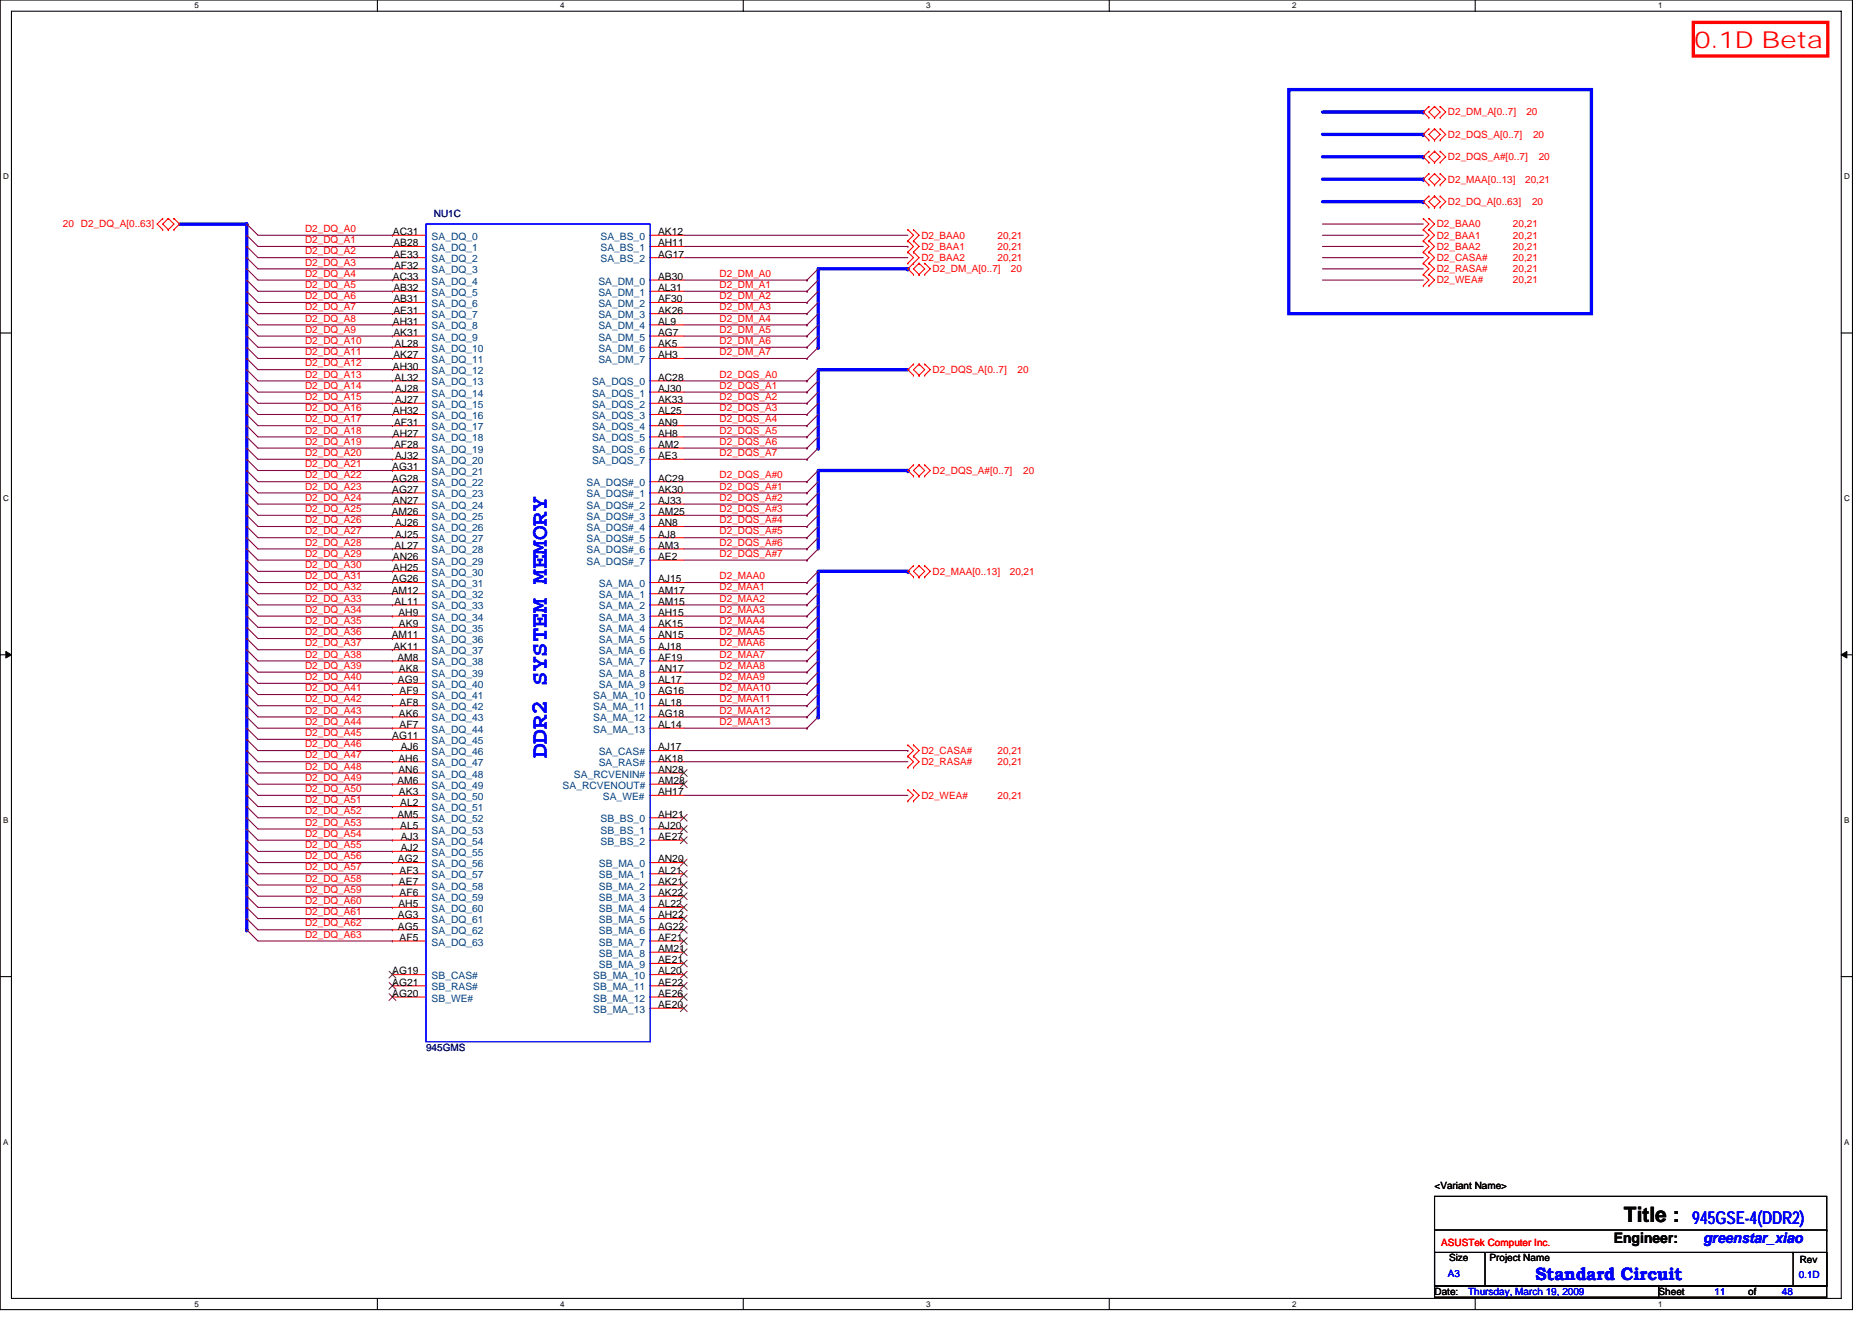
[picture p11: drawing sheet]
<svg xmlns="http://www.w3.org/2000/svg" width="297mm" height="210mm" viewBox="0 0 297 210" stroke-linecap="round" stroke-linejoin="round" font-family="sans-serif">
<path d="M0 0h293.9v207.9h-293.9zM1.8 1.8h290.4v204.3h-290.4z" fill="none" stroke="#000" stroke-width=".17"/>
<g fill="#fff">
<path d="M30.8 .2h.7v1.4h-.7z"/>
<path d="M30.8 206.3h.7v1.4h-.7z"/>
</g>
<path d="M59.9 0v1.8M59.9 206.1v1.8" fill="none" stroke="#000" stroke-width=".17"/>
<g fill="#fff">
<path d="M88.9 .2h.7v1.4h-.7z"/>
<path d="M88.9 206.3h.7v1.4h-.7z"/>
</g>
<path d="M117.9 0v1.8M117.9 206.1v1.8" fill="none" stroke="#000" stroke-width=".17"/>
<g fill="#fff">
<path d="M147 .2h.7v1.4h-.7z"/>
<path d="M147 206.3h.7v1.4h-.7z"/>
</g>
<path d="M176 0v1.8M176 206.1v1.8" fill="none" stroke="#000" stroke-width=".17"/>
<g fill="#fff">
<path d="M205 .2h.7v1.4h-.7z"/>
<path d="M205 206.3h.7v1.4h-.7z"/>
</g>
<path d="M234.1 0v1.8M234.1 206.1v1.8" fill="none" stroke="#000" stroke-width=".17"/>
<g fill="#fff">
<path d="M263.1 .2h.7v1.4h-.7z"/>
<path d="M263.1 206.3h.7v1.4h-.7z"/>
<path d="M.5 27.3h.9v1.4h-.9z"/>
<path d="M292.6 27.3h.9v1.4h-.9z"/>
<path d="M.5 78.4h.9v1.4h-.9z"/>
<path d="M292.6 78.4h.9v1.4h-.9z"/>
</g>
<path d="M0 52.9h1.8M292.2 52.9h1.7" fill="none" stroke="#000" stroke-width=".17"/>
<g fill="#fff">
<path d="M.5 129.5h.8v1.4h-.8z"/>
<path d="M292.6 129.5h.9v1.4h-.9z"/>
</g>
<path d="M0 103.9h1.8M292.2 103.9h1.7" fill="none" stroke="#000" stroke-width=".17"/>
<path d="M.9 103.4l.9 .5-.9 .5zM292.2 103.9l.8-.5v1z" fill="#000" stroke="#000" stroke-width=".16"/>
<g fill="#fff">
<path d="M.5 180.5h.8v1.4h-.8z"/>
<path d="M292.6 180.5h.9v1.4h-.9z"/>
</g>
<path d="M0 155h1.8M292.2 155h1.7M227.6 189.9h62.3v14.2h-62.3zM227.6 198.8h8v5.3h-8zM227.6 195.2h62.3M235.8 198.8h48.7M284.5 198.8h5.4v5.3h-5.4zM284.5 198.8h.1M289.9 195.2h.1M227.6 204.1h35.6v1.8h-35.6zM263.2 204.1h26.7v1.8h-26.7z" fill="none" stroke="#000" stroke-width=".17"/>
<g fill="none" stroke="#800040" stroke-width=".17">
<path d="M39.2 37.3h.1M39.2 39.1h.1M39.2 35.6h.1M39.2 37.3l1.7 1.8h21.4M39.2 39.1l1.7 1.8h21.4M39.2 35.6l1.7 1.7h21.4M62.3 37.3h.1M62.3 39.1h.1M108.5 37.3h35.6M108.5 39.1h35.6M144.1 39.1h.1M209.8 35.6h16"/>
<path d="M209.8 39.1h16M209.8 37.3h16M39.2 46.2h.1M39.2 53.3h.1M39.2 58.7h.1M39.2 56.9h.1M39.2 51.6h.1M39.2 48h.1M39.2 42.7h.1M39.2 55.1h.1M39.2 49.8h.1M39.2 40.9h.1"/>
<path d="M39.2 44.4h.1M39.2 51.6l1.7 1.7h21.4M39.2 44.4l1.7 1.8h21.4M39.2 46.2l1.7 1.8h21.4M39.2 58.7l1.7 1.8h21.4M39.2 42.7l1.7 1.7h21.4M39.2 40.9l1.7 1.8h21.4M39.2 53.3l1.7 1.8h21.4M39.2 55.1l1.7 1.8h21.4M39.2 56.9l1.7 1.8h21.4M39.2 48l1.7 1.8h21.4M39.2 49.8l1.7 1.8h21.4"/>
<path d="M62.3 53.3h.1M62.3 46.2h.1M62.3 40.9h.1M62.3 42.7h.1M62.3 56.9h.1M62.3 58.7h.1M62.3 44.4h.1M62.3 55.1h.1M62.3 49.8h.1M62.3 51.6h.1M62.3 48h.1M108.5 40.9h35.6"/>
<path d="M108.5 53.3h19.6M108.5 46.2h19.6M108.5 48h19.6M108.5 44.4h19.6M108.5 55.1h19.6M108.5 56.9h19.6M108.5 49.8h19.6M108.5 51.6h19.6M128.1 48h.1M128.1 44.4h.1M128.1 55.1h.1M128.1 53.3h.1"/>
<path d="M128.1 49.8h.1M128.1 46.2h.1M128.1 56.9h.1M128.1 51.6h.1M129.8 58.7l-1.7 1.8M129.8 55.1l-1.7 1.8M129.8 51.6l-1.7 1.7M129.8 46.2l-1.7 1.8M129.8 42.7l-1.7 1.7M129.8 49.8l-1.7 1.8M129.8 53.3l-1.7 1.8M129.8 44.4l-1.7 1.8"/>
<path d="M129.8 48l-1.7 1.8M209.8 40.9h16M209.8 42.7h16M209.8 44.4h16M39.2 65.8h.1M39.2 60.5h.1M39.2 62.2h.1M39.2 76.5h.1M39.2 69.3h.1M39.2 72.9h.1M39.2 71.1h.1M39.2 78.2h.1"/>
<path d="M39.2 67.6h.1M39.2 64h.1M39.2 74.7h.1M39.2 76.5l1.7 1.7h21.4M39.2 65.8l1.7 1.8h21.4M39.2 60.5l1.7 1.7h21.4M39.2 62.2l1.7 1.8h21.4M39.2 74.7l1.7 1.8h21.4M39.2 64l1.7 1.8h21.4M39.2 69.3l1.7 1.8h21.4M39.2 78.2l1.7 1.8h21.4M39.2 71.1l1.7 1.8h21.4"/>
<path d="M39.2 67.6l1.7 1.7h21.4M39.2 72.9l1.7 1.8h21.4M62.3 60.5h.1M62.3 64h.1M62.3 78.2h.1M62.3 76.5h.1M62.3 72.9h.1M62.3 65.8h.1M62.3 69.3h.1M62.3 67.6h.1M62.3 74.7h.1M62.3 62.2h.1"/>
<path d="M62.3 71.1h.1M108.5 78.2h19.6M108.5 67.6h19.6M108.5 62.2h19.6M108.5 60.5h19.6M108.5 64h19.6M108.5 76.5h19.6M108.5 65.8h19.6M108.5 71.1h19.6M108.5 72.9h19.6M108.5 69.3h19.6M128.1 78.2h.1"/>
<path d="M128.1 67.6h.1M128.1 62.2h.1M128.1 64h.1M128.1 76.5h.1M128.1 65.8h.1M128.1 71.1h.1M128.1 60.5h.1M128.1 72.9h.1M128.1 69.3h.1M129.8 62.2l-1.7 1.8M129.8 67.6l-1.7 1.7M129.8 78.2l-1.7 1.8"/>
<path d="M129.8 76.5l-1.7 1.7M129.8 74.7l-1.7 1.8M129.8 71.1l-1.7 1.8M129.8 65.8l-1.7 1.8M129.8 64l-1.7 1.8M129.8 60.5l-1.7 1.7M129.8 69.3l-1.7 1.8M39.2 85.3h.1M39.2 88.9h.1M39.2 92.5h.1M39.2 81.8h.1M39.2 99.6h.1"/>
<path d="M39.2 90.7h.1M39.2 96h.1M39.2 80h.1M39.2 87.1h.1M39.2 94.2h.1M39.2 83.6h.1M39.2 97.8h.1M39.2 85.3l1.7 1.8h21.4M39.2 83.6l1.7 1.7h21.4M39.2 90.7l1.7 1.8h21.4M39.2 99.6l1.7 1.7h21.4M39.2 81.8l1.7 1.8h21.4"/>
<path d="M39.2 80l1.7 1.8h21.4M39.2 87.1l1.7 1.8h21.4M39.2 97.8l1.7 1.8h21.4M39.2 94.2l1.7 1.8h21.4M39.2 88.9l1.7 1.8h21.4M39.2 96l1.7 1.8h21.4M39.2 92.5l1.7 1.7h21.4M62.3 87.1h.1M62.3 83.6h.1M62.3 88.9h.1M62.3 99.6h.1M62.3 96h.1"/>
<path d="M62.3 90.7h.1M62.3 80h.1M62.3 92.5h.1M62.3 85.3h.1M62.3 94.2h.1M62.3 97.8h.1M62.3 81.8h.1M108.5 87.1h19.6M108.5 85.3h19.6M108.5 92.5h19.6M108.5 83.6h19.6M108.5 81.8h19.6"/>
<path d="M108.5 88.9h19.6M108.5 99.6h19.6M108.5 96h19.6M108.5 80h19.6M108.5 97.8h19.6M108.5 94.2h19.6M128.1 85.3h.1M128.1 87.1h.1M128.1 92.5h.1M128.1 81.8h.1M128.1 88.9h.1M128.1 96h.1"/>
<path d="M128.1 99.6h.1M128.1 83.6h.1M128.1 97.8h.1M128.1 94.2h.1M128.1 80h.1M129.8 90.7l-1.7 1.8M129.8 96l-1.7 1.8M129.8 85.3l-1.7 1.8M129.8 97.8l-1.7 1.8M129.8 87.1l-1.7 1.8M129.8 83.6l-1.7 1.7M129.8 92.5l-1.7 1.7"/>
<path d="M129.8 99.6l-1.7 1.7M129.8 80l-1.7 1.8M129.8 94.2l-1.7 1.8M129.8 81.8l-1.7 1.8M39.2 119.1h.1M39.2 106.7h.1M39.2 115.6h.1M39.2 113.8h.1M39.2 117.3h.1M39.2 103.1h.1M39.2 110.2h.1M39.2 108.5h.1"/>
<path d="M39.2 101.3h.1M39.2 104.9h.1M39.2 112h.1M39.2 113.8l1.7 1.8h21.4M39.2 103.1l1.7 1.8h21.4M39.2 106.7l1.7 1.8h21.4M39.2 115.6l1.7 1.7h21.4M39.2 112l1.7 1.8h21.4M39.2 108.5l1.7 1.7h21.4M39.2 110.2l1.7 1.8h21.4M39.2 104.9l1.7 1.8h21.4M39.2 101.3l1.7 1.8h21.4"/>
<path d="M39.2 119.1l1.7 1.8h21.4M39.2 117.3l1.7 1.8h21.4M62.3 115.6h.1M62.3 108.5h.1M62.3 117.3h.1M62.3 110.2h.1M62.3 112h.1M62.3 106.7h.1M62.3 119.1h.1M62.3 113.8h.1M62.3 103.1h.1M62.3 104.9h.1"/>
<path d="M62.3 101.3h.1M108.5 115.6h19.6M108.5 104.9h19.6M108.5 101.3h19.6M108.5 108.5h19.6M108.5 113.8h19.6M108.5 110.2h19.6M108.5 112h19.6M108.5 106.7h19.6M108.5 103.1h19.6M108.5 119.1h35.6M128.1 115.6h.1"/>
<path d="M128.1 104.9h.1M128.1 101.3h.1M128.1 113.8h.1M128.1 108.5h.1M128.1 112h.1M128.1 103.1h.1M128.1 110.2h.1M128.1 106.7h.1M129.8 106.7l-1.7 1.8M129.8 110.2l-1.7 1.8M129.8 113.8l-1.7 1.8M129.8 108.5l-1.7 1.7"/>
<path d="M129.8 104.9l-1.7 1.8M129.8 112l-1.7 1.8M129.8 101.3l-1.7 1.8M129.8 103.1l-1.7 1.8M144.1 119.1h.1M39.2 128h.1M39.2 135.1h.1M39.2 124.5h.1M39.2 133.3h.1M39.2 120.9h.1M39.2 129.8h.1M39.2 122.7h.1"/>
<path d="M39.2 136.9h.1M39.2 126.2h.1M39.2 131.6h.1M39.2 138.7h.1M39.2 129.8l1.7 1.8h21.4M39.2 133.3l1.7 1.8h21.4M39.2 126.2l1.7 1.8h21.4M39.2 122.7l1.7 1.8h21.4M39.2 120.9l1.7 1.8h21.4M39.2 131.6l1.7 1.7h21.4M39.2 135.1l1.7 1.8h21.4M39.2 136.9l1.7 1.8h21.4"/>
<path d="M39.2 124.5l1.7 1.7h21.4M39.2 128l1.7 1.8h21.4M39.2 138.7l1.7 1.8h21.4M62.3 131.6h.1M62.3 135.1h.1M62.3 128h.1M62.3 124.5h.1M62.3 122.7h.1M62.3 133.3h.1M62.3 136.9h.1M62.3 138.7h.1M62.3 120.9h.1"/>
<path d="M62.3 126.2h.1M62.3 129.8h.1M108.5 120.9h35.6M108.5 126.2h35.6M39.2 147.6h.1M39.2 144h.1M39.2 142.2h.1M39.2 145.8h.1M39.2 140.5h.1M39.2 145.8l1.7 1.8h21.4M39.2 142.2l1.7 1.8h21.4M39.2 140.5l1.7 1.7h21.4"/>
<path d="M39.2 147.6l1.7 1.8h21.4M39.2 144l1.7 1.8h21.4M62.3 147.6h.1M62.3 144h.1M62.3 142.2h.1M62.3 149.4h.1M62.3 140.5h.1M62.3 145.8h.1"/>
</g>
<g fill="none" stroke="#00f" stroke-width=".53">
<path d="M204.5 14.2h48v35.6h-48zM209.8 17.8h16M225.8 17.8h.1M28.5 35.6h10.7M39.2 35.6h.1M39.2 35.6v112M209.8 28.4h16M209.8 21.3h16M209.8 32h16M209.8 24.9h16M225.8 28.4h.1M225.8 21.3h.1"/>
<path d="M225.8 32h.1M225.8 24.9h.1M129.8 55.1h.1M144.1 42.7h.1M144.1 58.7h-14.3v12.4M144.1 42.7h-14.3v12.4M129.8 71.1h.1M144.1 74.7h.1M144.1 74.7h-14.3v12.4M144.1 90.7h.1M144.1 90.7h-14.3v23.1M129.8 113.8h.1"/>
<path d="M39.2 147.6h.1"/>
</g>
<g fill="none" stroke="#f00" stroke-width=".17">
<path d="M226.7 16.9h.1M226.7 18.7h.1M226.7 16.9l-.9 .9 .9 .9M227.6 18.7h.1M227.6 16.9h.1M227.6 16.9l-.9 .9 .9 .9M227.6 16.9l.9 .9-.9 .9M228.5 18.7h.1M228.5 16.9h.1M228.5 16.9l.9 .9-.9 .9M25.8 36.4h.1M25.8 34.7h.1"/>
<path d="M25.8 34.7l-.9 .9 .9 .8M26.7 36.4h.1M26.7 34.7h.1M26.7 34.7l.9 .9-.9 .8M26.7 34.7l-.9 .9 .9 .8M27.6 34.7h.1M27.6 36.4h.1M27.6 34.7l.9 .9-.9 .8M62.3 37.3h5.3M62.3 39.1h5.3M103.2 37.3h5.3M103.2 39.1h5.3"/>
<path d="M144.1 36.4h.1M144.1 38.2h.1M144.1 36.4l.8 .9-.8 .9M144.1 38.2l.8 .9-.8 .9M144.9 36.4h.1M144.9 38.2h.1M144.9 36.4l.9 .9-.9 .9M144.9 38.2l.9 .9-.9 .9M225.8 34.7h.1M225.8 36.4h.1M225.8 38.2h.1M225.8 34.7l.9 .9-.9 .8"/>
<path d="M225.8 36.4l.9 .9-.9 .9M225.8 38.2l.9 .9-.9 .9M226.7 24h.1M226.7 25.8h.1M226.7 20.4h.1M226.7 22.2h.1M226.7 31.1h.1M226.7 32.9h.1M226.7 27.6h.1M226.7 29.3h.1M226.7 34.7h.1M226.7 36.4h.1"/>
<path d="M226.7 38.2h.1M226.7 20.4l-.9 .9 .9 .9M226.7 24l-.9 .9 .9 .9M226.7 27.6l-.9 .8 .9 .9M226.7 31.1l-.9 .9 .9 .9M226.7 34.7l.9 .9-.9 .8M226.7 36.4l.9 .9-.9 .9M226.7 38.2l.9 .9-.9 .9M227.6 25.8h.1M227.6 24h.1M227.6 22.2h.1M227.6 20.4h.1"/>
<path d="M227.6 32.9h.1M227.6 31.1h.1M227.6 29.3h.1M227.6 27.6h.1M227.6 24l-.9 .9 .9 .9M227.6 24l.9 .9-.9 .9M227.6 20.4l-.9 .9 .9 .9M227.6 20.4l.9 .9-.9 .9M227.6 31.1l-.9 .9 .9 .9M227.6 31.1l.9 .9-.9 .9M227.6 27.6l-.9 .8 .9 .9M227.6 27.6l.9 .8-.9 .9"/>
<path d="M228.5 25.8h.1M228.5 24h.1M228.5 22.2h.1M228.5 20.4h.1M228.5 32.9h.1M228.5 31.1h.1M228.5 29.3h.1M228.5 27.6h.1M228.5 20.4l.9 .9-.9 .9M228.5 27.6l.9 .8-.9 .9M228.5 24l.9 .9-.9 .9M228.5 31.1l.9 .9-.9 .9"/>
<path d="M62.3 40.9h5.3M62.3 42.7h5.3M62.3 44.4h5.3M62.3 46.2h5.3M62.3 48h5.3M62.3 49.8h5.3M62.3 51.6h5.3M62.3 53.3h5.3M62.3 55.1h5.3M62.3 56.9h5.3M62.3 58.7h5.3M103.2 40.9h5.3"/>
<path d="M103.2 44.4h5.3M103.2 46.2h5.3M103.2 48h5.3M103.2 49.8h5.3M103.2 51.6h5.3M103.2 53.3h5.3M103.2 55.1h5.3M103.2 56.9h5.3M144.1 40h.1M144.1 41.8h.1M144.1 40l.8 .9-.8 .9M144.9 57.8h.1"/>
<path d="M144.9 59.6h.1M144.9 41.8h.1M144.9 43.6h.1M144.9 40h.1M144.9 57.8l-.8 .9 .8 .9M144.9 40l.9 .9-1.7 1.8 .8 .9M145.8 59.6h.1M145.8 57.8h.1M145.8 43.6h.1M145.8 41.8h.1M145.8 57.8l-.9 .9 .9 .9M145.8 57.8l.9 .9-.9 .9"/>
<path d="M145.8 41.8l-.9 .9 .9 .9M145.8 41.8l.9 .9-.9 .9M146.7 59.6h.1M146.7 57.8h.1M146.7 43.6h.1M146.7 41.8h.1M146.7 57.8l.9 .9-.9 .9M146.7 41.8l.9 .9-.9 .9M225.8 40h.1M225.8 43.6h.1M225.8 45.3h.1M225.8 41.8h.1"/>
<path d="M225.8 43.6l.9 .8-.9 .9M225.8 41.8l.9 .9-.9 .9M225.8 40l.9 .9-.9 .9M226.7 40h.1M226.7 43.6h.1M226.7 45.3h.1M226.7 41.8h.1M226.7 43.6l.9 .8-.9 .9M226.7 41.8l.9 .9-.9 .9M226.7 40l.9 .9-.9 .9M62.3 60.5h5.3M62.3 62.2h5.3"/>
<path d="M62.3 64h5.3M62.3 65.8h5.3M62.3 67.6h5.3M62.3 69.3h5.3M62.3 71.1h5.3M62.3 72.9h5.3M62.3 74.7h5.3M62.3 76.5h5.3M62.3 78.2h5.3M103.2 60.5h5.3M103.2 62.2h5.3M103.2 64h5.3"/>
<path d="M103.2 65.8h5.3M103.2 67.6h5.3M103.2 69.3h5.3M103.2 71.1h5.3M103.2 72.9h5.3M103.2 76.5h5.3M103.2 78.2h5.3M144.9 73.8h.1M144.9 75.6h.1M144.9 73.8l-.8 .9 .8 .9M145.8 75.6h.1M145.8 73.8h.1"/>
<path d="M145.8 73.8l-.9 .9 .9 .9M145.8 73.8l.9 .9-.9 .9M146.7 75.6h.1M146.7 73.8h.1M146.7 73.8l.9 .9-.9 .9M62.3 80h5.3M62.3 81.8h5.3M62.3 83.6h5.3M62.3 85.3h5.3M62.3 87.1h5.3M62.3 88.9h5.3M62.3 90.7h5.3"/>
<path d="M62.3 92.5h5.3M62.3 94.2h5.3M62.3 96h5.3M62.3 97.8h5.3M62.3 99.6h5.3M103.2 80h5.3M103.2 81.8h5.3M103.2 83.6h5.3M103.2 85.3h5.3M103.2 87.1h5.3M103.2 88.9h5.3M103.2 92.5h5.3"/>
<path d="M103.2 94.2h5.3M103.2 96h5.3M103.2 97.8h5.3M103.2 99.6h5.3M144.9 89.8h.1M144.9 91.6h.1M144.9 89.8l-.8 .9 .8 .9M145.8 91.6h.1M145.8 89.8h.1M145.8 89.8l-.9 .9 .9 .9M145.8 89.8l.9 .9-.9 .9M146.7 91.6h.1"/>
<path d="M146.7 89.8h.1M146.7 89.8l.9 .9-.9 .9M62.3 101.3h5.3M62.3 103.1h5.3M62.3 104.9h5.3M62.3 106.7h5.3M62.3 108.5h5.3M62.3 110.2h5.3M62.3 112h5.3M62.3 113.8h5.3M62.3 115.6h5.3M62.3 117.3h5.3"/>
<path d="M62.3 119.1h5.3M103.2 101.3h5.3M103.2 103.1h5.3M103.2 104.9h5.3M103.2 106.7h5.3M103.2 108.5h5.3M103.2 110.2h5.3M103.2 112h5.3M103.2 113.8h5.3M103.2 115.6h5.3M103.2 119.1h5.3M144.1 118.2h.1"/>
<path d="M144.1 118.2l.8 .9-.8 .9M144.9 118.2h.1M144.9 118.2l.9 .9-.9 .9M62.3 120.9h5.3M62.3 122.7h5.3M62.3 124.5h5.3M62.3 126.2h5.3M62.3 128h5.3M62.3 129.8h5.3M62.3 131.6h5.3M62.3 133.3h5.3M62.3 135.1h5.3"/>
<path d="M62.3 136.9h5.3M62.3 138.7h5.3M103.2 120.9h5.3M103.2 122.7h5.3M103.2 124.5h5.3M103.2 126.2h5.3M103.2 129.8h5.3M103.2 131.6h5.3M103.2 133.3h5.3M103.2 136.9h5.3M103.2 138.7h5.3M144.1 120h.1"/>
<path d="M144.1 121.8h.1M144.1 125.3h.1M144.1 127.1h.1M144.1 120l.8 .9-.8 .9M144.1 125.3l.8 .9-.8 .9M144.9 120h.1M144.9 121.8h.1M144.9 125.3h.1M144.9 127.1h.1M144.9 120l.9 .9-.9 .9M144.9 125.3l.9 .9-.9 .9M62.3 140.5h5.3"/>
<path d="M62.3 142.2h5.3M62.3 144h5.3M62.3 145.8h5.3M62.3 147.6h5.3M62.3 149.4h5.3M62.3 154.7h5.3M62.3 156.5h5.3M62.3 158.2h5.3M103.2 140.5h5.3M103.2 142.2h5.3M103.2 144h5.3M103.2 145.8h5.3"/>
<path d="M103.2 147.6h5.3M103.2 149.4h5.3M103.2 154.7h5.3M103.2 156.5h5.3M103.2 158.2h5.3M103.2 151.1h5.3M103.2 152.9h5.3M103.2 160h5.3"/>
</g>
<path d="M268.7 3.6h21.3v5.3h-21.3z" fill="none" stroke="#f00" stroke-width=".53"/>
<g fill="none" stroke="#804000" stroke-width=".16">
<path d="M108 136.4l1 1.1M108 138.2l1 1M108 139.9l1 1.1M108 122.2l1 1M108 123.9l1 1.1M108 129.3l1 1M108 131l1 1.1M108 132.8l1 1.1M109 136.4l-1.1 1.1M109 138.2l-1.1 1M109 139.9l-1.1 1.1M109 122.2l-1.1 1"/>
<path d="M109 123.9l-1.1 1.1M109 129.3l-1.1 1M109 131l-1.1 1.1M109 132.8l-1.1 1.1M61.7 154.2l1.1 1M61.7 155.9l1.1 1.1M61.7 157.7l1.1 1.1M62.8 154.2l-1.1 1M62.8 155.9l-1.1 1.1M62.8 157.7l-1.1 1.1M108 141.7l1 1.1M108 143.5l1 1.1"/>
<path d="M108 145.3l1 1M108 147l1 1.1M108 148.8l1 1.1M108 150.6l1 1.1M108 152.4l1 1.1M108 154.2l1 1M108 155.9l1 1.1M108 157.7l1 1.1M108 159.5l1 1.1M109 141.7l-1.1 1.1M109 143.5l-1.1 1.1M109 145.3l-1.1 1"/>
<path d="M109 147l-1.1 1.1M109 148.8l-1.1 1.1M109 150.6l-1.1 1.1M109 152.4l-1.1 1.1M109 154.2l-1.1 1M109 155.9l-1.1 1.1M109 157.7l-1.1 1.1M109 159.5l-1.1 1.1"/>
</g>
<path d="M67.6 35.6h35.6v129.8h-35.6z" fill="none" stroke="#00f" stroke-width=".17"/>
<text font-size="3.7" fill="#f00" x="268.9" y="7.7">0.1D Beta</text>
<text font-size="3.7" fill="#00f" x="86.8" y="120.4" transform="rotate(-90 86.8 120.4)">DDR2 SYSTEM MEMORY</text>
<text font-size="3.4" x="257.7" y="193.9">Title :</text>
<g font-size="2.8" fill="#00f">
<text x="268.5" y="194.3">945GSE-4(DDR2)</text>
<text x="243.6" y="203.2">Standard Circuit</text>
</g>
<text font-size="2.3" x="256.1" y="197.4">Engineer:</text>
<text font-size="2.3" fill="#00f" x="270.3" y="197.3">greenstar_xiao</text>
<g font-size="1.6" fill="#f00">
<text x="229.8" y="18.3">D2_DM_A[0..7]</text>
<text x="229.8" y="21.9">D2_DQS_A[0..7]</text>
<text x="242.2" y="18.3">20</text>
<text x="243.3" y="21.9">20</text>
<text x="229.8" y="25.4">D2_DQS_A#[0..7]</text>
<text x="229.8" y="29">D2_MAA[0..13]</text>
<text x="242" y="29">20,21</text>
<text x="244.2" y="25.4">20</text>
<text x="229.8" y="32.5">D2_DQ_A[0..63]</text>
<text x="243.1" y="32.5">20</text>
<text x="10" y="36.1">20 D2_DQ_A[0..63]</text>
<text x="48.4" y="40.4">D2_DQ_A2</text>
<text x="48.4" y="36.8">D2_DQ_A0</text>
<text x="48.4" y="38.6">D2_DQ_A1</text>
<text x="146.2" y="41.4">D2_BAA2</text>
<text x="146.2" y="37.9">D2_BAA0</text>
<text x="146.2" y="39.6">D2_BAA1</text>
<text x="158.3" y="41.4">20,21</text>
<text x="158.3" y="37.9">20,21</text>
<text x="158.3" y="39.6">20,21</text>
<text x="228" y="36.1">D2_BAA0</text>
<text x="228" y="37.9">D2_BAA1</text>
<text x="228" y="39.6">D2_BAA2</text>
<text x="228" y="41.4">D2_CASA#</text>
<text x="240.1" y="41.4">20,21</text>
<text x="240.1" y="36.1">20,21</text>
<text x="240.1" y="37.9">20,21</text>
<text x="240.1" y="39.6">20,21</text>
<text x="48.4" y="45.7">D2_DQ_A5</text>
<text x="48.4" y="42.1">D2_DQ_A3</text>
<text x="48.4" y="43.9">D2_DQ_A4</text>
<text x="48.4" y="47.5">D2_DQ_A6</text>
<text x="114.2" y="47.5">D2_DM_A2</text>
<text x="114.2" y="43.9">D2_DM_A0</text>
<text x="114.2" y="45.7">D2_DM_A1</text>
<text x="148" y="43.2">D2_DM_A[0..7]</text>
<text x="160.4" y="43.2">20</text>
<text x="228" y="45">D2_WEA#</text>
<text x="228" y="43.2">D2_RASA#</text>
<text x="240.1" y="43.2">20,21</text>
<text x="240.1" y="45">20,21</text>
<text x="48.4" y="52.8">D2_DQ_A9</text>
<text x="48.4" y="49.3">D2_DQ_A7</text>
<text x="48.4" y="51">D2_DQ_A8</text>
<text x="114.2" y="52.8">D2_DM_A5</text>
<text x="114.2" y="49.3">D2_DM_A3</text>
<text x="114.2" y="51">D2_DM_A4</text>
<text x="48.4" y="59.9">D2_DQ_A13</text>
<text x="48.4" y="56.4">D2_DQ_A11</text>
<text x="48.4" y="58.1">D2_DQ_A12</text>
<text x="48.4" y="54.6">D2_DQ_A10</text>
<text x="114.2" y="54.6">D2_DM_A6</text>
<text x="114.2" y="59.9">D2_DQS_A0</text>
<text x="114.2" y="56.4">D2_DM_A7</text>
<text x="148" y="59.2">D2_DQS_A[0..7]</text>
<text x="161.5" y="59.2">20</text>
<text x="48.4" y="63.5">D2_DQ_A15</text>
<text x="48.4" y="65.3">D2_DQ_A16</text>
<text x="48.4" y="61.7">D2_DQ_A14</text>
<text x="114.2" y="61.7">D2_DQS_A1</text>
<text x="114.2" y="63.5">D2_DQS_A2</text>
<text x="114.2" y="65.3">D2_DQS_A3</text>
<text x="48.4" y="68.8">D2_DQ_A18</text>
<text x="48.4" y="67">D2_DQ_A17</text>
<text x="48.4" y="70.6">D2_DQ_A19</text>
<text x="114.2" y="67">D2_DQS_A4</text>
<text x="114.2" y="70.6">D2_DQS_A6</text>
<text x="114.2" y="68.8">D2_DQS_A5</text>
<text x="48.4" y="77.7">D2_DQ_A23</text>
<text x="48.4" y="75.9">D2_DQ_A22</text>
<text x="48.4" y="72.4">D2_DQ_A20</text>
<text x="48.4" y="74.1">D2_DQ_A21</text>
<text x="114.2" y="77.7">D2_DQS_A#1</text>
<text x="114.2" y="75.9">D2_DQS_A#0</text>
<text x="114.2" y="72.4">D2_DQS_A7</text>
<text x="148" y="75.2">D2_DQS_A#[0..7]</text>
<text x="162.4" y="75.2">20</text>
<text x="48.4" y="83">D2_DQ_A26</text>
<text x="48.4" y="79.5">D2_DQ_A24</text>
<text x="48.4" y="81.3">D2_DQ_A25</text>
<text x="114.2" y="81.3">D2_DQS_A#3</text>
<text x="114.2" y="83">D2_DQS_A#4</text>
<text x="114.2" y="79.5">D2_DQS_A#2</text>
<text x="48.4" y="86.6">D2_DQ_A28</text>
<text x="48.4" y="88.4">D2_DQ_A29</text>
<text x="48.4" y="84.8">D2_DQ_A27</text>
<text x="114.2" y="84.8">D2_DQS_A#5</text>
<text x="114.2" y="86.6">D2_DQS_A#6</text>
<text x="114.2" y="88.4">D2_DQS_A#7</text>
<text x="48.4" y="95.5">D2_DQ_A33</text>
<text x="48.4" y="90.1">D2_DQ_A30</text>
<text x="48.4" y="91.9">D2_DQ_A31</text>
<text x="48.4" y="93.7">D2_DQ_A32</text>
<text x="114.2" y="91.9">D2_MAA0</text>
<text x="114.2" y="95.5">D2_MAA2</text>
<text x="114.2" y="93.7">D2_MAA1</text>
<text x="148" y="91.2">D2_MAA[0..13]</text>
<text x="160.2" y="91.2">20,21</text>
<text x="48.4" y="99">D2_DQ_A35</text>
<text x="48.4" y="97.3">D2_DQ_A34</text>
<text x="48.4" y="100.8">D2_DQ_A36</text>
<text x="114.2" y="100.8">D2_MAA5</text>
<text x="114.2" y="99">D2_MAA4</text>
<text x="114.2" y="97.3">D2_MAA3</text>
<text x="48.4" y="107.9">D2_DQ_A40</text>
<text x="48.4" y="106.2">D2_DQ_A39</text>
<text x="48.4" y="102.6">D2_DQ_A37</text>
<text x="48.4" y="104.4">D2_DQ_A38</text>
<text x="114.2" y="104.4">D2_MAA7</text>
<text x="114.2" y="107.9">D2_MAA9</text>
<text x="114.2" y="102.6">D2_MAA6</text>
<text x="114.2" y="106.2">D2_MAA8</text>
<text x="48.4" y="109.7">D2_DQ_A41</text>
<text x="48.4" y="111.5">D2_DQ_A42</text>
<text x="48.4" y="113.3">D2_DQ_A43</text>
<text x="114.2" y="113.3">D2_MAA12</text>
<text x="114.2" y="111.5">D2_MAA11</text>
<text x="114.2" y="109.7">D2_MAA10</text>
<text x="48.4" y="115">D2_DQ_A44</text>
<text x="48.4" y="116.8">D2_DQ_A45</text>
<text x="48.4" y="118.6">D2_DQ_A46</text>
<text x="114.2" y="115">D2_MAA13</text>
<text x="146.2" y="119.7">D2_CASA#</text>
<text x="158.3" y="119.7">20,21</text>
<text x="48.4" y="123.9">D2_DQ_A49</text>
<text x="48.4" y="122.2">D2_DQ_A48</text>
<text x="48.4" y="120.4">D2_DQ_A47</text>
<text x="48.4" y="125.7">D2_DQ_A50</text>
<text x="146.2" y="121.4">D2_RASA#</text>
<text x="158.3" y="121.4">20,21</text>
<text x="48.4" y="131">D2_DQ_A53</text>
<text x="48.4" y="127.5">D2_DQ_A51</text>
<text x="48.4" y="129.3">D2_DQ_A52</text>
<text x="146.2" y="126.8">D2_WEA#</text>
<text x="158.3" y="126.8">20,21</text>
<text x="48.4" y="134.6">D2_DQ_A55</text>
<text x="48.4" y="132.8">D2_DQ_A54</text>
<text x="48.4" y="136.4">D2_DQ_A56</text>
<text x="48.4" y="143.5">D2_DQ_A60</text>
<text x="48.4" y="141.7">D2_DQ_A59</text>
<text x="48.4" y="138.2">D2_DQ_A57</text>
<text x="48.4" y="139.9">D2_DQ_A58</text>
<text x="48.4" y="147">D2_DQ_A62</text>
<text x="48.4" y="148.8">D2_DQ_A63</text>
<text x="48.4" y="145.3">D2_DQ_A61</text>
<text x="228.7" y="197.7">ASUSTek Computer Inc.</text>
</g>
<g font-size="1.6" fill="#000080">
<text x="68.9" y="34.5">NU1C</text>
<text x="67.6" y="166.8">945GMS</text>
</g>
<g font-size="1.6">
<text x="62.3" y="37.3">AC31</text>
<text x="62.4" y="39.1">AB28</text>
<text x="62.4" y="40.9">AE33</text>
<text x="104.4" y="37.3">AK12</text>
<text x="104.4" y="39.1">AH11</text>
<text x="104.4" y="40.9">AG17</text>
<text x="62.3" y="44.4">AC33</text>
<text x="62.4" y="46.2">AB32</text>
<text x="62.4" y="48">AB31</text>
<text x="62.5" y="42.7">AF32</text>
<text x="104.4" y="44.4">AB30</text>
<text x="104.4" y="46.2">AL31</text>
<text x="104.4" y="48">AF30</text>
<text x="62.3" y="51.5">AH31</text>
<text x="62.4" y="49.8">AE31</text>
<text x="62.4" y="53.3">AK31</text>
<text x="104.4" y="49.8">AK26</text>
<text x="104.4" y="51.5">AL9</text>
<text x="104.4" y="53.3">AG7</text>
<text x="62.3" y="58.7">AH30</text>
<text x="62.4" y="56.9">AK27</text>
<text x="62.6" y="55.1">AL28</text>
<text x="104.4" y="55.1">AK5</text>
<text x="104.4" y="56.9">AH3</text>
<text x="62.3" y="65.8">AH32</text>
<text x="62.6" y="60.4">AL32</text>
<text x="62.7" y="62.2">AJ28</text>
<text x="62.7" y="64">AJ27</text>
<text x="104.4" y="60.4">AC28</text>
<text x="104.4" y="62.2">AJ30</text>
<text x="104.4" y="64">AK33</text>
<text x="104.4" y="65.8">AL25</text>
<text x="62.3" y="69.3">AH27</text>
<text x="62.5" y="67.5">AF31</text>
<text x="62.5" y="71.1">AF28</text>
<text x="104.4" y="67.5">AN9</text>
<text x="104.4" y="69.3">AH8</text>
<text x="104.4" y="71.1">AM2</text>
<text x="62.2" y="74.7">AG31</text>
<text x="62.2" y="76.4">AG28</text>
<text x="62.7" y="72.9">AJ32</text>
<text x="104.4" y="72.9">AE3</text>
<text x="104.4" y="76.4">AC29</text>
<text x="62.2" y="81.8">AM26</text>
<text x="62.2" y="78.2">AG27</text>
<text x="62.3" y="80">AN27</text>
<text x="62.7" y="83.5">AJ26</text>
<text x="104.4" y="78.2">AK30</text>
<text x="104.4" y="80">AJ33</text>
<text x="104.4" y="81.8">AM25</text>
<text x="104.4" y="83.5">AN8</text>
<text x="62.3" y="88.9">AN26</text>
<text x="62.6" y="87.1">AL27</text>
<text x="62.7" y="85.3">AJ25</text>
<text x="104.4" y="85.3">AJ8</text>
<text x="104.4" y="87.1">AM3</text>
<text x="104.4" y="88.9">AE2</text>
<text x="62.2" y="94.2">AM12</text>
<text x="62.2" y="92.4">AG26</text>
<text x="62.3" y="90.7">AH25</text>
<text x="62.6" y="96">AL11</text>
<text x="104.4" y="92.4">AJ15</text>
<text x="104.4" y="94.2">AM17</text>
<text x="104.4" y="96">AM15</text>
<text x="62.2" y="101.3">AM11</text>
<text x="63.2" y="97.8">AH9</text>
<text x="63.3" y="99.5">AK9</text>
<text x="104.4" y="97.8">AH15</text>
<text x="104.4" y="99.5">AK15</text>
<text x="104.4" y="101.3">AN15</text>
<text x="62.4" y="103.1">AK11</text>
<text x="63.1" y="104.9">AM8</text>
<text x="63.3" y="106.7">AK8</text>
<text x="104.4" y="103.1">AJ18</text>
<text x="104.4" y="104.9">AF19</text>
<text x="104.4" y="106.7">AN17</text>
<text x="63.1" y="108.4">AG9</text>
<text x="63.3" y="113.8">AK6</text>
<text x="63.4" y="110.2">AF9</text>
<text x="63.4" y="112">AF8</text>
<text x="104.4" y="108.4">AL17</text>
<text x="104.4" y="110.2">AG16</text>
<text x="104.4" y="112">AL18</text>
<text x="104.4" y="113.8">AG18</text>
<text x="62.2" y="117.3">AG11</text>
<text x="63.4" y="115.5">AF7</text>
<text x="63.6" y="119.1">AJ6</text>
<text x="104.4" y="115.5">AL14</text>
<text x="104.4" y="119.1">AJ17</text>
<text x="63.1" y="124.4">AM6</text>
<text x="63.2" y="120.9">AH6</text>
<text x="63.2" y="122.7">AN6</text>
<text x="104.4" y="124.4">AM28</text>
<text x="104.4" y="120.9">AK18</text>
<text x="104.4" y="122.7">AN28</text>
<text x="63.1" y="129.8">AM5</text>
<text x="63.3" y="126.2">AK3</text>
<text x="63.5" y="128">AL2</text>
<text x="63.5" y="131.6">AL5</text>
<text x="104.4" y="126.2">AH17</text>
<text x="104.4" y="129.8">AH21</text>
<text x="104.4" y="131.6">AJ20</text>
<text x="63.1" y="136.9">AG2</text>
<text x="63.6" y="133.3">AJ3</text>
<text x="63.6" y="135.1">AJ2</text>
<text x="104.4" y="133.3">AE27</text>
<text x="104.4" y="136.9">AN20</text>
<text x="63.2" y="144">AH5</text>
<text x="63.3" y="140.4">AE7</text>
<text x="63.4" y="138.7">AF3</text>
<text x="63.4" y="142.2">AF6</text>
<text x="104.4" y="138.7">AL21</text>
<text x="104.4" y="140.4">AK21</text>
<text x="104.4" y="142.2">AK22</text>
<text x="104.4" y="144">AL22</text>
<text x="63.1" y="145.8">AG3</text>
<text x="63.1" y="147.6">AG5</text>
<text x="63.4" y="149.3">AF5</text>
<text x="104.4" y="145.8">AH22</text>
<text x="104.4" y="147.6">AG22</text>
<text x="104.4" y="149.3">AF21</text>
<text x="62.2" y="154.7">AG19</text>
<text x="104.4" y="151.1">AM21</text>
<text x="104.4" y="152.9">AE21</text>
<text x="104.4" y="154.7">AL20</text>
<text x="62.2" y="156.4">AG21</text>
<text x="62.2" y="158.2">AG20</text>
<text x="104.4" y="156.4">AE22</text>
<text x="104.4" y="158.2">AE26</text>
<text x="104.4" y="160">AE20</text>
<text x="227.6" y="188.6">&lt;Variant Name&gt;</text>
<text x="229.9" y="200.2">Size</text>
<text x="236.3" y="200.2">Project Name</text>
<text x="285.6" y="200.4">Rev</text>
<text x="227.6" y="205.5">Date:</text>
<text x="263.2" y="205.5">Sheet</text>
<text x="277.4" y="205.5">of</text>
</g>
<g font-size="1.6" fill="#004080">
<text x="68.5" y="38.1">SA_DQ_0</text>
<text x="68.5" y="39.8">SA_DQ_1</text>
<text x="68.5" y="41.6">SA_DQ_2</text>
<text x="95.3" y="38.1">SA_BS_0</text>
<text x="95.3" y="39.8">SA_BS_1</text>
<text x="95.3" y="41.6">SA_BS_2</text>
<text x="68.5" y="43.4">SA_DQ_3</text>
<text x="68.5" y="45.2">SA_DQ_4</text>
<text x="68.5" y="46.9">SA_DQ_5</text>
<text x="95" y="45.2">SA_DM_0</text>
<text x="95" y="46.9">SA_DM_1</text>
<text x="68.5" y="48.7">SA_DQ_6</text>
<text x="68.5" y="50.5">SA_DQ_7</text>
<text x="68.5" y="52.3">SA_DQ_8</text>
<text x="95" y="48.7">SA_DM_2</text>
<text x="95" y="50.5">SA_DM_3</text>
<text x="95" y="52.3">SA_DM_4</text>
<text x="68.5" y="54.1">SA_DQ_9</text>
<text x="68.5" y="55.8">SA_DQ_10</text>
<text x="68.5" y="57.6">SA_DQ_11</text>
<text x="68.5" y="59.4">SA_DQ_12</text>
<text x="95" y="54.1">SA_DM_5</text>
<text x="95" y="55.8">SA_DM_6</text>
<text x="95" y="57.6">SA_DM_7</text>
<text x="68.5" y="61.2">SA_DQ_13</text>
<text x="68.5" y="62.9">SA_DQ_14</text>
<text x="68.5" y="64.7">SA_DQ_15</text>
<text x="94" y="61.2">SA_DQS_0</text>
<text x="94" y="62.9">SA_DQS_1</text>
<text x="94" y="64.7">SA_DQS_2</text>
<text x="68.5" y="66.5">SA_DQ_16</text>
<text x="68.5" y="68.3">SA_DQ_17</text>
<text x="68.5" y="70.1">SA_DQ_18</text>
<text x="68.5" y="71.8">SA_DQ_19</text>
<text x="94" y="66.5">SA_DQS_3</text>
<text x="94" y="68.3">SA_DQS_4</text>
<text x="94" y="70.1">SA_DQS_5</text>
<text x="94" y="71.8">SA_DQS_6</text>
<text x="68.5" y="73.6">SA_DQ_20</text>
<text x="68.5" y="75.4">SA_DQ_21</text>
<text x="68.5" y="77.2">SA_DQ_22</text>
<text x="93.1" y="77.2">SA_DQS#_0</text>
<text x="94" y="73.6">SA_DQS_7</text>
<text x="68.5" y="79">SA_DQ_23</text>
<text x="68.5" y="80.7">SA_DQ_24</text>
<text x="68.5" y="82.5">SA_DQ_25</text>
<text x="93.1" y="79">SA_DQS#_1</text>
<text x="93.1" y="80.7">SA_DQS#_2</text>
<text x="93.1" y="82.5">SA_DQS#_3</text>
<text x="68.5" y="84.3">SA_DQ_26</text>
<text x="68.5" y="86.1">SA_DQ_27</text>
<text x="68.5" y="87.8">SA_DQ_28</text>
<text x="68.5" y="89.6">SA_DQ_29</text>
<text x="93.1" y="84.3">SA_DQS#_4</text>
<text x="93.1" y="86.1">SA_DQS#_5</text>
<text x="93.1" y="87.8">SA_DQS#_6</text>
<text x="93.1" y="89.6">SA_DQS#_7</text>
<text x="68.5" y="91.4">SA_DQ_30</text>
<text x="68.5" y="93.2">SA_DQ_31</text>
<text x="68.5" y="95">SA_DQ_32</text>
<text x="95" y="93.2">SA_MA_0</text>
<text x="95" y="95">SA_MA_1</text>
<text x="68.5" y="96.7">SA_DQ_33</text>
<text x="68.5" y="98.5">SA_DQ_34</text>
<text x="68.5" y="100.3">SA_DQ_35</text>
<text x="95" y="96.7">SA_MA_2</text>
<text x="95" y="98.5">SA_MA_3</text>
<text x="95" y="100.3">SA_MA_4</text>
<text x="68.5" y="102.1">SA_DQ_36</text>
<text x="68.5" y="103.8">SA_DQ_37</text>
<text x="68.5" y="105.6">SA_DQ_38</text>
<text x="68.5" y="107.4">SA_DQ_39</text>
<text x="95" y="102.1">SA_MA_5</text>
<text x="95" y="103.8">SA_MA_6</text>
<text x="95" y="105.6">SA_MA_7</text>
<text x="95" y="107.4">SA_MA_8</text>
<text x="68.5" y="109.2">SA_DQ_40</text>
<text x="68.5" y="111">SA_DQ_41</text>
<text x="68.5" y="112.7">SA_DQ_42</text>
<text x="94.1" y="111">SA_MA_10</text>
<text x="94.1" y="112.7">SA_MA_11</text>
<text x="95" y="109.2">SA_MA_9</text>
<text x="68.5" y="114.5">SA_DQ_43</text>
<text x="68.5" y="116.3">SA_DQ_44</text>
<text x="68.5" y="118.1">SA_DQ_45</text>
<text x="68.5" y="119.8">SA_DQ_46</text>
<text x="94.1" y="114.5">SA_MA_12</text>
<text x="94.1" y="116.3">SA_MA_13</text>
<text x="95" y="119.8">SA_CAS#</text>
<text x="68.5" y="121.6">SA_DQ_47</text>
<text x="68.5" y="123.4">SA_DQ_48</text>
<text x="68.5" y="125.2">SA_DQ_49</text>
<text x="89.3" y="125.2">SA_RCVENOUT#</text>
<text x="91.1" y="123.4">SA_RCVENIN#</text>
<text x="95" y="121.6">SA_RAS#</text>
<text x="68.5" y="127">SA_DQ_50</text>
<text x="68.5" y="128.7">SA_DQ_51</text>
<text x="68.5" y="130.5">SA_DQ_52</text>
<text x="95.3" y="130.5">SB_BS_0</text>
<text x="95.7" y="127">SA_WE#</text>
<text x="68.5" y="132.3">SA_DQ_53</text>
<text x="68.5" y="134.1">SA_DQ_54</text>
<text x="68.5" y="135.8">SA_DQ_55</text>
<text x="68.5" y="137.6">SA_DQ_56</text>
<text x="95" y="137.6">SB_MA_0</text>
<text x="95.3" y="132.3">SB_BS_1</text>
<text x="95.3" y="134.1">SB_BS_2</text>
<text x="68.5" y="139.4">SA_DQ_57</text>
<text x="68.5" y="141.2">SA_DQ_58</text>
<text x="68.5" y="143">SA_DQ_59</text>
<text x="95" y="139.4">SB_MA_1</text>
<text x="95" y="141.2">SB_MA_2</text>
<text x="95" y="143">SB_MA_3</text>
<text x="68.5" y="144.7">SA_DQ_60</text>
<text x="68.5" y="146.5">SA_DQ_61</text>
<text x="68.5" y="148.3">SA_DQ_62</text>
<text x="95" y="144.7">SB_MA_4</text>
<text x="95" y="146.5">SB_MA_5</text>
<text x="95" y="148.3">SB_MA_6</text>
<text x="68.5" y="150.1">SA_DQ_63</text>
<text x="68.5" y="155.4">SB_CAS#</text>
<text x="94.1" y="155.4">SB_MA_10</text>
<text x="95" y="150.1">SB_MA_7</text>
<text x="95" y="151.8">SB_MA_8</text>
<text x="95" y="153.6">SB_MA_9</text>
<text x="68.5" y="157.2">SB_RAS#</text>
<text x="68.5" y="159">SB_WE#</text>
<text x="94.1" y="157.2">SB_MA_11</text>
<text x="94.1" y="159">SB_MA_12</text>
<text x="94.1" y="160.7">SB_MA_13</text>
</g>
<g font-size="1.6" fill="#00f">
<text x="229.8" y="202.7">A3</text>
<text x="285.4" y="202.9">0.1D</text>
<text x="233" y="205.5">Thursday, March 19, 2009</text>
<text x="272.1" y="205.5">11</text>
<text x="282.7" y="205.5">48</text>
</g>
<g font-size="1.3">
<text x="30.8" y="1.3">5</text>
<text x="88.9" y="1.3">4</text>
<text x="147" y="1.3">3</text>
<text x="205" y="1.3">2</text>
<text x="263.1" y="1.3">1</text>
<text x=".5" y="28.4">D</text>
<text x="292.6" y="28.4">D</text>
<text x=".5" y="79.5">C</text>
<text x="292.6" y="79.5">C</text>
<text x=".5" y="130.6">B</text>
<text x="292.6" y="130.6">B</text>
<text x=".5" y="181.7">A</text>
<text x="292.6" y="181.7">A</text>
<text x="30.8" y="207.4">5</text>
<text x="88.9" y="207.4">4</text>
<text x="147" y="207.4">3</text>
<text x="205" y="207.4">2</text>
<text x="263.1" y="207.4">1</text>
</g>
</svg>
